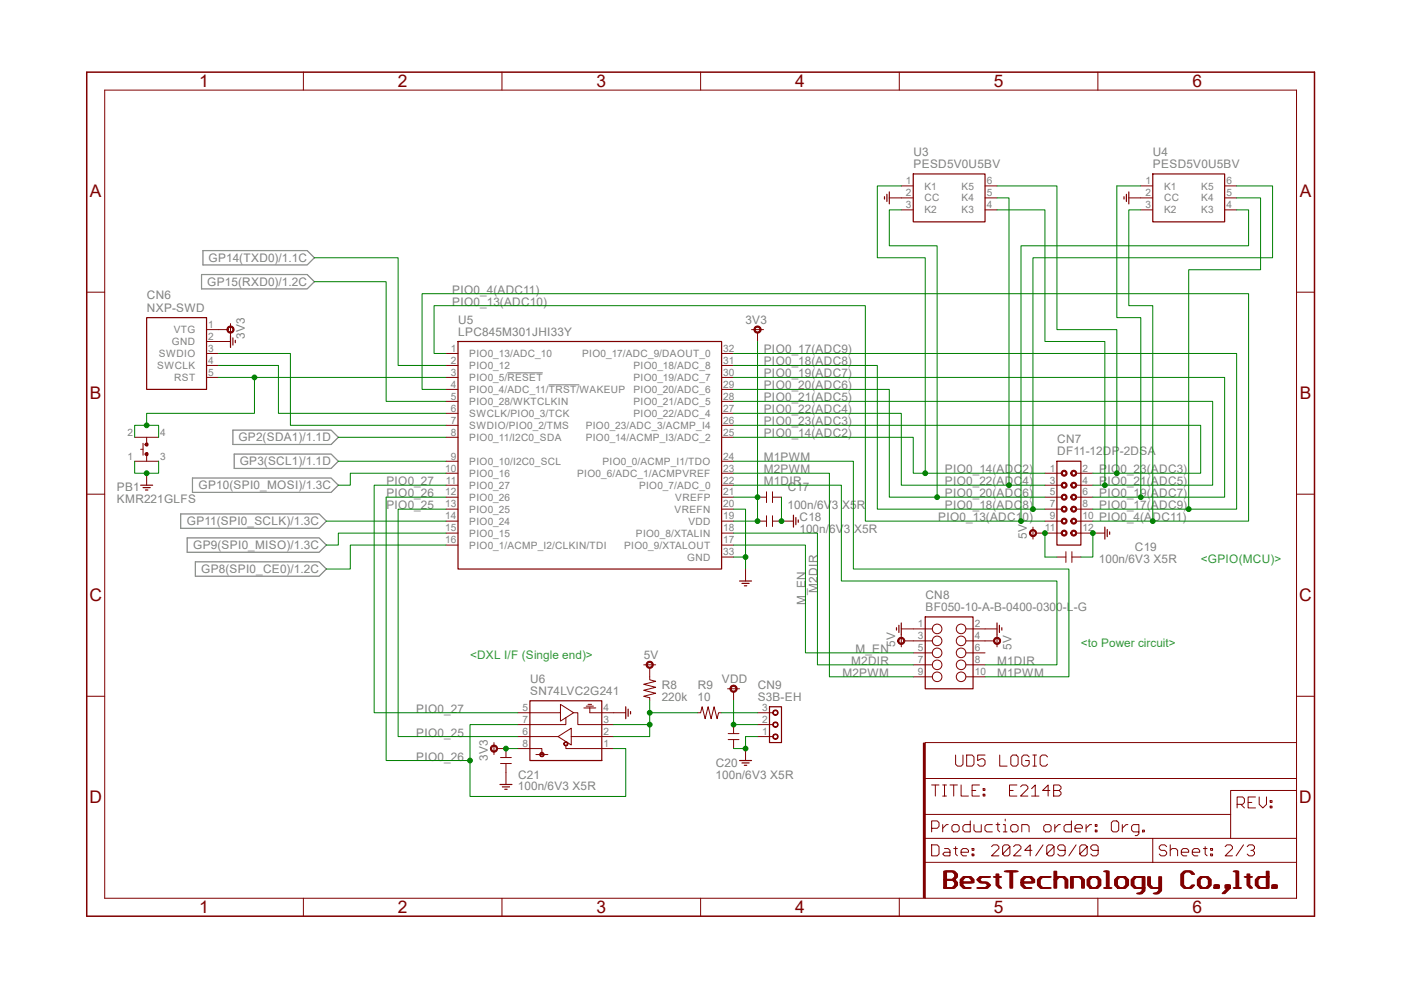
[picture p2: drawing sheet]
<svg xmlns="http://www.w3.org/2000/svg" width="297mm" height="210mm" viewBox="0 0 297 210" stroke-linecap="round" stroke-linejoin="round" font-family="sans-serif">
<path d="M107.5 79.1h7.6M116.3 81.6h6.5" fill="none" stroke="#808080" stroke-width=".21"/>
<path d="M42.7 58.2h22.4l1.6 1.6-1.6 1.5h-22.4zM43 53.1h22.1l1.6 1.6-1.6 1.5h-22.1zM49.4 91.2h20.8l1.5 1.6-1.5 1.5h-20.8zM49.7 96.3h20.5l1.5 1.5-1.5 1.6h-20.5zM38.3 109h29.4l1.5 1.5-1.5 1.6h-29.4zM39.7 114.1h28l1.5 1.5-1.5 1.5h-28zM40.8 101.4h29.4l1.5 1.5-1.5 1.5h-29.4zM41.4 119.2h26.3l1.5 1.5-1.5 1.5h-26.3z" fill="none" stroke="#808080" stroke-width=".25"/>
<path d="M31.1 67.4h12.7v15.2h-12.7zM97.1 72.4h55.9v48.3h-55.9zM156.8 123.2h2.5M157.3 123.7h1.5M157.8 124.2h.5" fill="none" stroke="#800000" stroke-width=".25"/>
<g fill="none" stroke="#800000" stroke-width=".21">
<path d="M43.8 75h2.5M43.8 77.5h2.5M43.8 72.4h2.5M43.8 69.9h2.5M94.6 75h2.5M94.6 77.5h2.5M153 77.5h2.5M153 75h2.5M159.3 69.9h2.6M160.6 70.7v1.7M43.8 80.1h2.5M94.6 90.2h2.5"/>
<path d="M94.6 87.7h2.5M94.6 85.1h2.5M94.6 92.8h2.5M94.6 82.6h2.5M94.6 80.1h2.5M94.6 97.8h2.5M153 87.7h2.5M153 85.1h2.5M153 92.8h2.5M153 82.6h2.5M153 80.1h2.5M153 97.8h2.5"/>
<path d="M153 90.2h2.5M94.6 115.6h2.5M94.6 113.1h2.5M94.6 100.4h2.5M94.6 105.5h2.5M94.6 102.9h2.5M94.6 108h2.5M94.6 110.5h2.5M153 115.6h2.5M153 113.1h2.5M153 100.4h2.5M153 105.5h2.5"/>
<path d="M153 102.9h2.5M153 108h2.5M153 110.5h2.5M153 118.2h2.5M158.1 120.7v2.5"/>
</g>
<path d="M160 69.4a.77 .77 0 0 1 1.2 0 .77 .77 0 0 1-.3 1.2 .77 .77 0 0 1-1.1-.7h.3a.51 .51 0 0 1 .7-.4 .51 .51 0 0 1 .1 .8 .51 .51 0 0 1-.8-.2v-.2h-.3z" fill-rule="evenodd" fill="#800000"/>
<path d="M46.3 69.9h1.8M48.9 68.6v2.6M160 69.4a.77 .77 0 0 1 1.2 0 .77 .77 0 0 1-.3 1.2 .77 .77 0 0 1-1.1-.7h.3a.51 .51 0 0 1 .7-.4 .51 .51 0 0 1 .1 .8 .51 .51 0 0 1-.8-.2v-.2h-.3z" fill="none" stroke="#800000" stroke-width=".21"/>
<path d="M48.3 69.4a.77 .77 0 0 1 1.2 0 .77 .77 0 0 1-.4 1.2 .77 .77 0 0 1-1-.7h.3a.51 .51 0 0 1 .7-.4 .51 .51 0 0 1 .1 .8 .51 .51 0 0 1-.8-.2v-.2h-.3z" fill-rule="evenodd" fill="#800000"/>
<path d="M46.3 72.4h2.6M48.3 69.4a.77 .77 0 0 1 1.2 0 .77 .77 0 0 1-.4 1.2 .77 .77 0 0 1-1-.7h.3a.51 .51 0 0 1 .7-.4 .51 .51 0 0 1 .1 .8 .51 .51 0 0 1-.8-.2v-.2h-.3zM219 111.8v2.5M219.8 113.1h1.7" fill="none" stroke="#800000" stroke-width=".21"/>
<path d="M48.9 71.2v2.5M49.4 71.7v1.5M49.9 72.2v.5" fill="none" stroke="#800000" stroke-width=".25"/>
<path d="M218.4 112.6a.76 .76 0 0 1 1.3 .1 .76 .76 0 0 1-.5 1.1 .76 .76 0 0 1-1-.7h.3a.51 .51 0 0 1 .7-.5 .51 .51 0 0 1 .2 .8 .51 .51 0 0 1-.9-.2v-.1h-.3z" fill-rule="evenodd" fill="#800000"/>
<g fill="none" stroke="#800000" stroke-width=".21">
<path d="M218.4 112.6a.76 .76 0 0 1 1.3 .1 .76 .76 0 0 1-.5 1.1 .76 .76 0 0 1-1-.7h.3a.51 .51 0 0 1 .7-.5 .51 .51 0 0 1 .2 .8 .51 .51 0 0 1-.9-.2v-.1h-.3zM231.7 113.1h2.5M191.1 134.7v2.5M191.1 133.4h6.6M191.9 135.9h5.8M193.6 138.5h4.1M208.8 135.9h-4M208.8 138.5h-4M211.4 133.4h-6.6M193.6 141h4.1M193.6 143.6h4.1M208.8 141h-4"/>
<path d="M208.8 143.6h-4"/>
<circle cx="198.7" cy="138.5" r="1.02"/>
<circle cx="198.7" cy="133.4" r="1.02"/>
<circle cx="198.7" cy="135.9" r="1.02"/>
<circle cx="203.8" cy="138.5" r="1.02"/>
<circle cx="203.8" cy="133.4" r="1.02"/>
<circle cx="203.8" cy="135.9" r="1.02"/>
<circle cx="198.7" cy="143.6" r="1.02"/>
<circle cx="198.7" cy="141" r="1.02"/>
<circle cx="203.8" cy="141" r="1.02"/>
<circle cx="203.8" cy="143.6" r="1.02"/>
</g>
<path d="M234.2 111.8v2.5M234.8 112.3v1.5M235.3 112.8v.5M190.1 133.1v.5M190.6 132.6v1.6M191.1 132.1v2.6M196.2 130.9h10.1v15.2h-10.1zM211.4 132.1v2.6M211.9 132.6v1.6M212.4 133.1v.5" fill="none" stroke="#800000" stroke-width=".25"/>
<path d="M190.5 135.4a.75 .75 0 0 1 1.2 .1 .75 .75 0 0 1-.4 1.1 .75 .75 0 0 1-1-.7h.3a.51 .51 0 0 1 .7-.4 .51 .51 0 0 1 .1 .8 .51 .51 0 0 1-.8-.2v-.2h-.3z" fill-rule="evenodd" fill="#800000"/>
<path d="M190.5 135.4a.75 .75 0 0 1 1.2 .1 .75 .75 0 0 1-.4 1.1 .75 .75 0 0 1-1-.7h.3a.51 .51 0 0 1 .7-.4 .51 .51 0 0 1 .1 .8 .51 .51 0 0 1-.8-.2v-.2h-.3zM208.8 135.9h1.8M211.4 134.7v2.5" fill="none" stroke="#800000" stroke-width=".21"/>
<path d="M210.8 135.4a.76 .76 0 0 1 1.2 .1 .76 .76 0 0 1-.4 1.2 .76 .76 0 0 1-1-.8h.3a.51 .51 0 0 1 .7-.5 .51 .51 0 0 1 .2 .8 .51 .51 0 0 1-.9-.1v-.2h-.3z" fill-rule="evenodd" fill="#800000"/>
<g fill="none" stroke="#800000" stroke-width=".21">
<path d="M160.6 110.5h1.9M160.6 105.5h1.9M162.5 109.4v2.3M162.5 104.3v2.3M163.8 110.5h4.4M163.8 105.5h1.9M163.8 109.4v2.3M163.8 104.3v2.3M224.1 118.2h1.9M226 117v2.3M227.3 117v2.3M227.3 118.2h1.9"/>
<path d="M210.8 135.4a.76 .76 0 0 1 1.2 .1 .76 .76 0 0 1-.4 1.2 .76 .76 0 0 1-1-.8h.3a.51 .51 0 0 1 .7-.5 .51 .51 0 0 1 .2 .8 .51 .51 0 0 1-.9-.1v-.2h-.3zM112.3 151.2h6.5v-1.8l2.8 1.8-2.8 1.8v-1.8M112.3 158.8h2.6v1.2h-1.3M112.3 156.2h6M120 152.2v1.5h-7.7M120 158.1v.7h7.6M121.1 156.2v1.8l-2.8-1.8 2.8-1.7v1.7h6.5M121.6 151.2h.9v2.5h5.1M123.8 150.2h2.5M124.3 149.8h1.5M124.7 149.4h.7M125 150.2v1h2.6"/>
<path d="M154.4 156.9h2.3M154.4 155.6h2.3M155.5 153.7v1.9M155.5 156.9v1.9M114.9 160h1.3"/>
</g>
<path d="M168.2 109.3v2.5M168.7 109.8v1.5M169.2 110.3v.5M112.3 148.6h15.3v12.7h-15.3z" fill="none" stroke="#800000" stroke-width=".25"/>
<path d="M114.6 159.7a.48 .48 0 0 1 .7 .1 .48 .48 0 0 1-.3 .7 .48 .48 0 0 1-.6-.5h.2a.33 .33 0 0 1 .4-.2 .33 .33 0 0 1 .1 .5 .33 .33 0 0 1-.5-.1l-.2-.2z" fill-rule="evenodd" fill="#800000"/>
<path d="M114.6 159.7a.48 .48 0 0 1 .7 .1 .48 .48 0 0 1-.3 .7 .48 .48 0 0 1-.6-.5h.2a.33 .33 0 0 1 .4-.2 .33 .33 0 0 1 .1 .5 .33 .33 0 0 1-.5-.1l-.2-.2z" fill="none" stroke="#800000" stroke-width=".21"/>
<path d="M119.7 157.4a.46 .46 0 0 1 .7 .2 .46 .46 0 0 1-.3 .6 .46 .46 0 0 1-.6-.4h.2a.31 .31 0 0 1 .4-.3 .31 .31 0 0 1 .1 .5 .31 .31 0 0 1-.5-.1l-.2-.1z" fill-rule="evenodd" fill="#800000"/>
<path d="M104.7 157.5v2.5M105.5 158.8h1.8M109.8 158.8h2.5M109.8 156.2h2.5M109.8 153.7h2.5M109.8 151.2h2.5M119.7 157.4a.46 .46 0 0 1 .7 .2 .46 .46 0 0 1-.3 .6 .46 .46 0 0 1-.6-.4h.2a.31 .31 0 0 1 .4-.3 .31 .31 0 0 1 .1 .5 .31 .31 0 0 1-.5-.1l-.2-.1zM127.6 158.8h2.5M127.6 156.2h2.5M127.6 153.7h2.5M127.6 151.2h5.1" fill="none" stroke="#800000" stroke-width=".21"/>
<path d="M132.7 149.9v2.5M133.2 150.4v1.5M133.7 150.9v.5" fill="none" stroke="#800000" stroke-width=".25"/>
<path d="M104.2 158.3a.76 .76 0 0 1 1.2 .1 .76 .76 0 0 1-.5 1.1 .76 .76 0 0 1-.9-.7h.2a.51 .51 0 0 1 .7-.5 .51 .51 0 0 1 .2 .8 .51 .51 0 0 1-.8-.1l-.1-.2h-.2z" fill-rule="evenodd" fill="#800000"/>
<path d="M104.2 158.3a.76 .76 0 0 1 1.2 .1 .76 .76 0 0 1-.5 1.1 .76 .76 0 0 1-.9-.7h.2a.51 .51 0 0 1 .7-.5 .51 .51 0 0 1 .2 .8 .51 .51 0 0 1-.8-.1l-.1-.2h-.2zM107.3 158.8v1.9M147.9 151.2h.6l.4-1.3 .6 2.5 .6-2.5 .7 2.5 .6-2.5 .6 2.5 .4-1.2h.6M154.3 146.1h2.5M155.5 146.9v1.7M158.1 158.8v2.5M106.1 161.9h2.3M106.1 160.7h2.3M107.3 161.9v4.5" fill="none" stroke="#800000" stroke-width=".21"/>
<path d="M106 166.4h2.5M106.5 166.9h1.5M107 167.4h.5M156.8 161.3h2.5M157.3 161.8h1.5M157.8 162.3h.5" fill="none" stroke="#800000" stroke-width=".25"/>
<path d="M154.9 145.6a.77 .77 0 0 1 1.3 0 .77 .77 0 0 1-.4 1.2 .77 .77 0 0 1-1-.7h.2a.51 .51 0 0 1 .8-.4 .51 .51 0 0 1 .1 .8 .51 .51 0 0 1-.9-.2v-.2h-.2z" fill-rule="evenodd" fill="#800000"/>
<path d="M136.5 141h2.5M137.7 141.8v2.4l1.3 .3-2.5 .6 2.5 .7-2.5 .6 2.5 .6-2.5 .7 1.2 .3v.6M154.9 145.6a.77 .77 0 0 1 1.3 0 .77 .77 0 0 1-.4 1.2 .77 .77 0 0 1-1-.7h.2a.51 .51 0 0 1 .8-.4 .51 .51 0 0 1 .1 .8 .51 .51 0 0 1-.9-.2v-.2h-.2z" fill="none" stroke="#800000" stroke-width=".21"/>
<path d="M137.2 140.5a.76 .76 0 0 1 1.2 .1 .76 .76 0 0 1-.4 1.1 .76 .76 0 0 1-1-.7h.2a.52 .52 0 0 1 .8-.4 .52 .52 0 0 1 .1 .8 .52 .52 0 0 1-.8-.2l-.1-.2h-.2z" fill-rule="evenodd" fill="#800000"/>
<g fill="none" stroke="#800000" stroke-width=".21">
<path d="M22.2 19.1h252.7v171.4h-252.7zM64.3 15.3v3.8M106.4 15.3v3.8M148.5 15.3v3.8M190.7 15.3v3.8M232.8 15.3v3.8M18.4 62h3.8M274.9 62h3.8M28.6 97.8h5M28.6 92.8h5M29.8 95.3h.5M30.3 94v2.6"/>
<path d="M31.1 92.8v1.1M31.1 96.6v1.2M18.4 104.8h3.8M274.9 104.8h3.8M18.4 147.7h3.8M137.2 140.5a.76 .76 0 0 1 1.2 .1 .76 .76 0 0 1-.4 1.1 .76 .76 0 0 1-1-.7h.2a.52 .52 0 0 1 .8-.4 .52 .52 0 0 1 .1 .8 .52 .52 0 0 1-.8-.2l-.1-.2h-.2zM274.9 147.7h3.8M274.9 157.5h-78.7v20.3M196.2 172.7h64.7M196.2 165.1h78.7M197.5 175.7h1.2l.4-.4v-.8l-.4-.4h-1.2v2.3M197.5 166.5h1.6"/>
<path d="M197.5 179.2h1.2l.4 .4v1.5l-.4 .4h-1.2zM198.3 166.5v2.3M199.9 174.9v1.5M199.9 166.5h.8M199.9 168.8h.8M200.3 166.5v2.3M200.3 180h.7l.4 .4v1.1h-1.1l-.4-.4 .4-.3h1.1M201 174.9h-.3l-.8 .8M201.4 166.5h1.6M202.2 174.9h.8l.4 .4v.8l-.4 .3h-.8l-.4-.3v-.8zM202.2 166.5v2.3M202.2 180h.8"/>
<path d="M202.6 179.6v1.5l.4 .4M202.6 160.1v2l.4 .4h.8l.4-.4v-2M203.8 166.5v2.3h1.5M205 160.1h1.1l.4 .4v1.6l-.4 .4h-1.1zM205.7 174.1v2.3h-1.1l-.5-.3v-.8l.5-.4h1.1M206.1 167.7h.8M206.1 180h.4v.4h-.4zM206.5 174.9v1.2l.4 .3h1.1v-1.5M207.7 166.5h-1.6v2.3h1.6M208.4 167.3h.4v.4h-.4zM208.4 168.4h.4v.4h-.4zM208.8 160.1h-1.5v1.2l.8-.4h.3l.4 .4v.8l-.4 .4h-.7l-.4-.4"/>
<path d="M210.2 179.6l.4-.4h.8l.4 .4v.4l-1.6 1.5h1.6M210.4 174.9h-1.2l-.4 .4v.8l.4 .3h1.2M211.2 174.9h.8M211.6 174.5v1.6l.4 .3M212 160.1v2.4h1.5M212.7 174.9h.4v1.5M212.7 176.4h.8M213.1 173.7v.4M214 167.7h.8M214.1 179.6l-1.5 1.5 .4 .4h.7l.4-.4v-1.5l-.4-.4h-.7l-.4 .4v1.5M214.7 174.9h.8l.4 .4v.8l-.4 .3h-.8l-.4-.3v-.8zM214.7 160.1h.8l.4 .4v1.6l-.4 .4h-.8l-.4-.4v-1.6z"/>
<path d="M214.9 179.6l.4-.4h.8l.4 .4v.4l-1.6 1.5h1.6M215.6 166.5h-1.6v2.3h1.6M216.4 166.9l.4-.4h.7l.4 .4v.4l-1.5 1.5h1.5M216.6 176.4v-1.5h1.2l.4 .4v1.1M218.2 160.5l-.4-.4h-.8l-.4 .4v1.6l.4 .4h.8l.4-.4v-.8h-.8M218.7 167.3l.8-.8v2.3M218.7 168.8h1.6M219 162.5h.7M219 160.1h.7M219.4 160.1v2.4M221.1 179.2l-1.5 2.3M221.3 175.3l.4-.4h.8l.4 .4v.8l-.4 .3h-.8l-.4-.3z"/>
<path d="M222.1 160.5l-.4-.4h-.8l-.4 .4v1.6l.4 .4h.8l.4-.4M222.6 167.7h-1.5l1.1-1.2v2.3M223.4 166.5h1.2l.4 .4v.4l-.4 .4 .4 .4v.3l-.4 .4h-1.2zM223.4 167.7h1.2M223.5 179.6l-1.6 1.5 .4 .4h.8l.4-.4v-1.5l-.4-.4h-.8l-.4 .4v1.5M223.6 174.9v1.5M224.8 174.9h-.4l-.8 .8M227.2 174.1v2.3h-1.2l-.4-.3v-.8l.4-.4h1.2M227.9 175.7h1.6v-.4l-.4-.4h-.8l-.4 .4v.8l.4 .3h.8M228.2 179.2l-1.6 2.3M230.3 174.9v1.5M230.5 179.6l-1.6 1.5 .4 .4h.8l.4-.4v-1.5l-.4-.4h-.8l-.4 .4v1.5"/>
<path d="M231.4 174.9h-.3l-.8 .8M232.2 174.9h.4v.4h-.4zM232.2 176.1h.4v.3h-.4zM236 174.1h.8l.4 .4v1.6l-.4 .3h-.8l-.4-.3v-1.6zM238 174.9v1.5M239.1 174.9h-.4l-.7 .8M241.5 176.4h-1.2l-.4-.3v-.8l.4-.4h1.2v1.9l-.4 .4h-.4M242.2 176.1h.4v.3h-.4zM244.4 177.8h30.5M247.4 179.6l-.5-.4h-.7l-.4 .4v.4l.4 .4h.7l.5 .4v.3l-.5 .4h-.7l-.4-.4M248.1 179.2v2.3M255.1 180h.8"/>
<path d="M255.5 179.6v1.5l.4 .4M256.7 180h.4v.4h-.4zM259.8 179.6l.3-.4h.8l.4 .4v.4l-1.5 1.5h1.5M260.9 172.7v5.1M262.3 170.6h1.2l.3-.4v-.8l-.3-.4h-1.2v2.4M263.1 170.6l.7 .8M263.6 179.2l-1.5 2.3M264.4 179.6l.4-.4h.8l.4 .4v.4l-.4 .4h-.4M264.6 170.2h.8M266.2 169h-1.6v2.4h1.6M267 169v1.6l.8 .8 .7-.8v-1.6M269.3 169.8h.4v.4h-.4z"/>
<path d="M269.3 171h.4v.4h-.4zM274.9 167.7h-14v5M64.3 190.5v3.8M106.4 190.5v3.8M148.5 190.5v3.8M190.7 190.5v3.8M196.2 182.9v-5.1h48.2v5.1M196.2 182.9h78.7M196.2 182.9v7.6M203.8 180.8h1.5v-.4l-.4-.4h-.8l-.3 .4v.7l.3 .4h.8M206.1 181.1h.4v.4h-.4zM218.8 180.4h-1.5l1.1-1.2v2.3"/>
<path d="M225.8 180.4h-1.2l-.3-.4v-.4l.3-.4h.8l.4 .4v1.5l-.4 .4h-.8l-.3-.4M232.8 190.5v3.8M232.8 180.4h-1.1l-.4-.4v-.4l.4-.4h.7l.4 .4v1.5l-.4 .4h-.7l-.4-.4M248.1 180.4l.4-.4h.8l.4 .4v1.1M250.5 180.8h1.5v-.4l-.4-.4h-.8l-.3 .4v.7l.3 .4h.8M252.8 180.8h1.6v-.4l-.4-.4h-.8l-.4 .4v.7l.4 .4h.8M256.7 181.1h.4v.4h-.4zM265.6 180.4l.4 .4v.3l-.4 .4h-.8l-.4-.4"/>
</g>
<g fill="none" stroke="#800000" stroke-width=".32">
<path d="M18.4 15.3h260.3v179h-260.3zM200.1 184.8h1.8l.6 .6v.6l-.6 .6 .6 .6v.5l-.6 .6h-1.8zM200.3 184.8h1.7l.6 .6v.6l-.6 .6 .6 .6v.5l-.6 .6h-1.7zM200.4 184.8h1.7l.6 .6v.6l-.6 .6 .6 .6v.5l-.6 .6h-1.7zM200.5 184.8h1.8l.5 .6v.6l-.5 .6 .5 .6v.5l-.5 .6h-1.8zM200.6 184.8h1.8l.6 .6v.6l-.6 .6 .6 .6v.5l-.6 .6h-1.8zM202.4 186.6h-2.3M203.6 187.2h2.4v-.6l-.6-.6h-1.2l-.6 .6v1.1l.6 .6h1.2M203.7 187.2h2.4v-.6l-.6-.6h-1.2l-.6 .6v1.1l.6 .6h1.2M203.9 187.2h2.3v-.6l-.6-.6h-1.1l-.6 .6v1.1l.6 .6h1.1M204 187.2h2.4v-.6l-.6-.6h-1.2l-.6 .6v1.1l.6 .6h1.2M204.1 187.2h2.4v-.6l-.6-.6h-1.2l-.6 .6v1.1l.6 .6h1.2"/>
<path d="M209.5 186h-1.8l-.6 .6 .6 .6h1.2l.6 .5-.6 .6h-1.8M209.6 186h-1.7l-.6 .6 .6 .6h1.1l.6 .5-.6 .6h-1.7M209.7 186h-1.7l-.6 .6 .6 .6h1.1l.6 .5-.6 .6h-1.7M209.9 186h-1.8l-.6 .6 .6 .6h1.2l.6 .5-.6 .6h-1.8M210 186h-1.8l-.6 .6 .6 .6h1.2l.6 .5-.6 .6h-1.8M211.2 185.4v2.3l.6 .6M211.3 185.4v2.3l.6 .6M211.5 185.4v2.3l.6 .6M211.6 185.4v2.3l.6 .6M211.7 185.4v2.3l.6 .6M212.3 186h-1.7M214.2 184.8v3.5"/>
<path d="M214.3 184.8v3.5M214.4 184.8v3.5M214.5 184.8v3.5M214.7 184.8v3.5M215.8 184.8h-2.8M216.5 187.2h2.3v-.6l-.6-.6h-1.1l-.6 .6v1.1l.6 .6h1.1M216.6 187.2h2.3v-.6l-.5-.6h-1.2l-.6 .6v1.1l.6 .6h1.2M216.7 187.2h2.4v-.6l-.6-.6h-1.2l-.6 .6v1.1l.6 .6h1.2M216.9 187.2h2.3v-.6l-.6-.6h-1.1l-.6 .6v1.1l.6 .6h1.1M217 187.2h2.3v-.6l-.5-.6h-1.2l-.6 .6v1.1l.6 .6h1.2M222.3 186h-1.7l-.6 .6v1.1l.6 .6h1.7M222.5 186h-1.8l-.6 .6v1.1l.6 .6h1.8"/>
<path d="M222.6 186h-1.8l-.5 .6v1.1l.5 .6h1.8M222.7 186h-1.7l-.6 .6v1.1l.6 .6h1.7M222.8 186h-1.7l-.6 .6v1.1l.6 .6h1.7M223.5 186.6l.6-.6h1.2l.5 .6v1.7M223.5 184.8v3.5M223.6 186.6l.6-.6h1.2l.6 .6v1.7M223.6 184.8v3.5M223.7 186.6l.6-.6h1.2l.6 .6v1.7M223.7 184.8v3.5M223.9 186.6l.6-.6h1.1l.6 .6v1.7M223.9 184.8v3.5M224 186.6l.6-.6h1.2l.6 .6v1.7"/>
<path d="M224 184.8v3.5M227 188.3v-2.3h1.8l.6 .6v1.7M227.1 188.3v-2.3h1.8l.6 .6v1.7M227.3 188.3v-2.3h1.7l.6 .6v1.7M227.4 188.3v-2.3h1.7l.6 .6v1.7M227.5 188.3v-2.3h1.8l.6 .6v1.7M231.1 186h1.2l.6 .6v1.1l-.6 .6h-1.2l-.6-.6v-1.1zM231.2 186h1.2l.6 .6v1.1l-.6 .6h-1.2l-.5-.6v-1.1zM231.3 186h1.2l.6 .6v1.1l-.6 .6h-1.2l-.5-.6v-1.1zM231.5 186h1.2l.5 .6v1.1l-.5 .6h-1.2l-.6-.6v-1.1zM231.6 186h1.2l.6 .6v1.1l-.6 .6h-1.2l-.6-.6v-1.1zM234 184.8h.6v3.5"/>
<path d="M234.2 184.8h.5v3.5M234.3 184.8h.6v3.5M234.4 184.8h.6v3.5M234.5 184.8h.6v3.5M235.7 188.3h-1.7M236.4 186.6l.6-.6h1.1l.6 .6v1.1l-.6 .6h-1.1l-.6-.6zM236.5 186.6l.6-.6h1.1l.6 .6v1.1l-.6 .6h-1.1l-.6-.6zM236.6 186.6l.6-.6h1.2l.6 .6v1.1l-.6 .6h-1.2l-.6-.6zM236.7 186.6l.6-.6h1.2l.6 .6v1.1l-.6 .6h-1.2l-.6-.6zM236.9 186.6l.6-.6h1.1l.6 .6v1.1l-.6 .6h-1.1l-.6-.6zM242.2 188.3h-1.7l-.6-.6v-1.1l.6-.6h1.7v2.9l-.6 .6h-.6M242.3 188.3h-1.7l-.6-.6v-1.1l.6-.6h1.7v2.9l-.5 .6h-.6"/>
<path d="M242.5 188.3h-1.8l-.6-.6v-1.1l.6-.6h1.8v2.9l-.6 .6h-.6M242.6 188.3h-1.8l-.5-.6v-1.1l.5-.6h1.8v2.9l-.6 .6h-.6M242.7 188.3h-1.7l-.6-.6v-1.1l.6-.6h1.7v2.9l-.6 .6h-.5M243.4 186v1.7l.6 .6h1.7M243.5 186v1.7l.6 .6h1.7M243.6 186v1.7l.6 .6h1.8M243.8 186v1.7l.5 .6h1.8M243.9 186v1.7l.6 .6h1.7M245.7 186v2.9l-.6 .6h-.5M245.8 186v2.9l-.5 .6h-.6M246 186v2.9l-.6 .6h-.6M246.1 186v2.9l-.6 .6h-.6"/>
<path d="M246.2 186v2.9l-.6 .6h-.5M252.7 185.4l-.5-.6h-1.2l-.6 .6v2.3l.6 .6h1.2l.5-.6M252.9 185.4l-.6-.6h-1.2l-.6 .6v2.3l.6 .6h1.2l.6-.6M253 185.4l-.6-.6h-1.2l-.5 .6v2.3l.5 .6h1.2l.6-.6M253.1 185.4l-.6-.6h-1.1l-.6 .6v2.3l.6 .6h1.1l.6-.6M253.2 185.4l-.5-.6h-1.2l-.6 .6v2.3l.6 .6h1.2l.5-.6M254.5 186h1.1l.6 .6v1.1l-.6 .6h-1.1l-.6-.6v-1.1zM254.6 186h1.2l.6 .6v1.1l-.6 .6h-1.2l-.6-.6v-1.1zM254.7 186h1.2l.6 .6v1.1l-.6 .6h-1.2l-.5-.6v-1.1zM254.9 186h1.1l.6 .6v1.1l-.6 .6h-1.1l-.6-.6v-1.1zM255 186h1.2l.5 .6v1.1l-.5 .6h-1.2l-.6-.6v-1.1zM257.4 187.7h.6v.6h-.6z"/>
<path d="M257.5 187.7h.6v.6h-.6zM257.7 187.7h.6v.6h-.6zM257.8 187.7h.6v.6h-.6zM257.9 187.7h.6v.6h-.6zM260.3 188.3h-.5v-.6h.5v.6l-1.1 1.2M260.5 188.3h-.6v-.6h.6v.6l-1.2 1.2M260.6 188.3h-.6v-.6h.6v.6l-1.2 1.2M260.7 188.3h-.6v-.6h.6v.6l-1.2 1.2M260.8 188.3h-.5v-.6h.5v.6l-1.1 1.2M261.5 184.8h.6v3.5M261.5 188.3h1.7M261.6 184.8h.6v3.5"/>
<path d="M261.8 184.8h.5v3.5M261.9 184.8h.6v3.5M262 184.8h.6v3.5M263.8 186h1.7M264.4 185.4v2.3l.6 .6M264.6 185.4v2.3l.5 .6M264.7 185.4v2.3l.6 .6M264.8 185.4v2.3l.6 .6M264.9 185.4v2.3l.6 .6M268.5 184.8v3.5h-1.7l-.6-.6v-1.1l.6-.6h1.7M268.6 184.8v3.5h-1.7l-.6-.6v-1.1l.6-.6h1.7M268.8 184.8v3.5h-1.8l-.6-.6v-1.1l.6-.6h1.8"/>
<path d="M268.9 184.8v3.5h-1.8l-.5-.6v-1.1l.5-.6h1.8M269 184.8v3.5h-1.7l-.6-.6v-1.1l.6-.6h1.7M269.7 187.7h.6v.6h-.6zM269.8 187.7h.6v.6h-.6zM269.9 187.7h.6v.6h-.6zM270.1 187.7h.6v.6h-.6zM270.2 187.7h.6v.6h-.6z"/>
</g>
<path d="M195.8 157.6v32.8M195.9 157.6v32.8M196 157.6v32.8" fill="none" stroke="#800000" stroke-width=".25"/>
<path d="M30.8 96.1l.3-.1 .3 .3-.3 .4-.3-.2v-.2h.1a.18 .18 0 0 1 .2-.2 .18 .18 0 0 1 .2 .2 .18 .18 0 0 1-.2 .2l-.3-.2z" fill-rule="evenodd" fill="#800000"/>
<path d="M30.8 96.1l.3-.1 .3 .3-.3 .4-.3-.2v-.2h.1a.18 .18 0 0 1 .2-.2 .18 .18 0 0 1 .2 .2 .18 .18 0 0 1-.2 .2l-.3-.2z" fill="none" stroke="#800000" stroke-width=".21"/>
<path d="M30.8 94.1l.3-.1 .3 .3-.3 .3-.3-.2v-.1h.1a.18 .18 0 0 1 .2-.2 .18 .18 0 0 1 .2 .2 .18 .18 0 0 1-.2 .2l-.3-.2z" fill-rule="evenodd" fill="#800000"/>
<path d="M30.8 94.1l.3-.1 .3 .3-.3 .3-.3-.2v-.1h.1a.18 .18 0 0 1 .2-.2 .18 .18 0 0 1 .2 .2 .18 .18 0 0 1-.2 .2l-.3-.2zM31.1 100.4v2.5M163.1 156.2h.8M163.1 153.7h.8M163.1 151.2h.8" fill="none" stroke="#800000" stroke-width=".21"/>
<path d="M29.8 102.9h2.6M30.3 103.4h1.6M30.8 103.9h.5M163.1 149.9h2.6v7.6h-2.6z" fill="none" stroke="#800000" stroke-width=".25"/>
<path d="M164 155.8a.58 .58 0 0 1 .9 .1 .58 .58 0 0 1-.3 .9 .58 .58 0 0 1-.8-.6l.6-.4 .2 .1 .2 .3a.48 .48 0 0 1-.6 .4 .48 .48 0 0 1-.2-.8z" fill-rule="evenodd" fill="#800000"/>
<path d="M164 155.8a.58 .58 0 0 1 .9 .1 .58 .58 0 0 1-.3 .9 .58 .58 0 0 1-.8-.6l.6-.4 .2 .1 .2 .3a.48 .48 0 0 1-.6 .4 .48 .48 0 0 1-.2-.8z" fill="none" stroke="#800000" stroke-width=".21"/>
<path d="M164 153.3a.58 .58 0 0 1 .9 .1 .58 .58 0 0 1-.3 .9 .58 .58 0 0 1-.8-.6l.6-.4h.2l.2 .4a.48 .48 0 0 1-.6 .3 .48 .48 0 0 1-.2-.7z" fill-rule="evenodd" fill="#800000"/>
<path d="M164 153.3a.58 .58 0 0 1 .9 .1 .58 .58 0 0 1-.3 .9 .58 .58 0 0 1-.8-.6l.6-.4h.2l.2 .4a.48 .48 0 0 1-.6 .3 .48 .48 0 0 1-.2-.7z" fill="none" stroke="#800000" stroke-width=".21"/>
<path d="M164 150.7a.58 .58 0 0 1 .9 .2 .58 .58 0 0 1-.3 .8 .58 .58 0 0 1-.8-.5l.6-.5 .2 .1 .2 .4a.49 .49 0 0 1-.6 .3 .49 .49 0 0 1-.2-.8z" fill-rule="evenodd" fill="#800000"/>
<g fill="none" stroke="#800000" stroke-width=".21">
<path d="M191.1 39.4h2.5M208.8 39.4h2.6M241.9 39.4h2.5M259.6 39.4h2.6M188.5 42h5.1M191.1 44.5h2.5M208.8 44.5h2.6M208.8 42h2.6M239.3 42h5.1M241.9 44.5h2.5M259.6 44.5h2.6M259.6 42h2.6"/>
<path d="M221.5 100.4h2.6M221.5 102.9h2.6M221.5 105.5h2.6M221.5 108h2.6M221.5 110.5h2.6M221.5 113.1h2.6M229.2 100.4h2.5M229.2 102.9h2.5M229.2 105.5h2.5M229.2 108h2.5M229.2 110.5h2.5M229.2 113.1h2.5"/>
<path d="M160.6 156.2h2.5M160.6 153.7h2.5M160.6 151.2h2.5M164 150.7a.58 .58 0 0 1 .9 .2 .58 .58 0 0 1-.3 .8 .58 .58 0 0 1-.8-.5l.6-.5 .2 .1 .2 .4a.49 .49 0 0 1-.6 .3 .49 .49 0 0 1-.2-.8z"/>
</g>
<path d="M193.6 36.9h15.2v10.2h-15.2zM244.4 36.9h15.2v10.2h-15.2zM187.5 41.7v.5M188 41.2v1.5M188.5 40.7v2.5M238.3 41.7v.5M238.8 41.2v1.5M239.3 40.7v2.5M224.1 97.8h5.1v17.8h-5.1z" fill="none" stroke="#800000" stroke-width=".25"/>
<path d="M225.2 99.9a.64 .64 0 0 1 1 .2 .64 .64 0 0 1-.4 .9 .64 .64 0 0 1-.8-.6h.2a.38 .38 0 0 1 .5-.4 .38 .38 0 0 1 .2 .6 .38 .38 0 0 1-.6-.1l-.1-.1h-.2z" fill-rule="evenodd" fill="#800000"/>
<path d="M225.2 99.9a.64 .64 0 0 1 1 .2 .64 .64 0 0 1-.4 .9 .64 .64 0 0 1-.8-.6h.2a.38 .38 0 0 1 .5-.4 .38 .38 0 0 1 .2 .6 .38 .38 0 0 1-.6-.1l-.1-.1h-.2zM224.1 100.4h1" fill="none" stroke="#800000" stroke-width=".21"/>
<path d="M225.2 102.5a.64 .64 0 0 1 1 .1 .64 .64 0 0 1-.4 .9 .64 .64 0 0 1-.8-.6h.2a.38 .38 0 0 1 .5-.4 .38 .38 0 0 1 .2 .6 .38 .38 0 0 1-.6 0l-.1-.2h-.2z" fill-rule="evenodd" fill="#800000"/>
<path d="M224.1 102.9h1M225.2 102.5a.64 .64 0 0 1 1 .1 .64 .64 0 0 1-.4 .9 .64 .64 0 0 1-.8-.6h.2a.38 .38 0 0 1 .5-.4 .38 .38 0 0 1 .2 .6 .38 .38 0 0 1-.6 0l-.1-.2h-.2z" fill="none" stroke="#800000" stroke-width=".21"/>
<path d="M225.2 105a.64 .64 0 0 1 1 .1 .64 .64 0 0 1-.4 1 .64 .64 0 0 1-.8-.6h.2a.38 .38 0 0 1 .5-.4 .38 .38 0 0 1 .2 .6 .38 .38 0 0 1-.6-.1l-.1-.1h-.2z" fill-rule="evenodd" fill="#800000"/>
<path d="M224.1 105.5h1M225.2 105a.64 .64 0 0 1 1 .1 .64 .64 0 0 1-.4 1 .64 .64 0 0 1-.8-.6h.2a.38 .38 0 0 1 .5-.4 .38 .38 0 0 1 .2 .6 .38 .38 0 0 1-.6-.1l-.1-.1h-.2z" fill="none" stroke="#800000" stroke-width=".21"/>
<path d="M225.2 107.5a.64 .64 0 0 1 1 .2 .64 .64 0 0 1-.4 .9 .64 .64 0 0 1-.8-.6h.2a.38 .38 0 0 1 .5-.4 .38 .38 0 0 1 .2 .6 .38 .38 0 0 1-.6-.1l-.1-.1h-.2z" fill-rule="evenodd" fill="#800000"/>
<path d="M224.1 108h1M225.2 107.5a.64 .64 0 0 1 1 .2 .64 .64 0 0 1-.4 .9 .64 .64 0 0 1-.8-.6h.2a.38 .38 0 0 1 .5-.4 .38 .38 0 0 1 .2 .6 .38 .38 0 0 1-.6-.1l-.1-.1h-.2z" fill="none" stroke="#800000" stroke-width=".21"/>
<path d="M225.2 110.1a.63 .63 0 0 1 1 .1 .63 .63 0 0 1-.4 1 .63 .63 0 0 1-.8-.7h.2a.38 .38 0 0 1 .5-.4 .38 .38 0 0 1 .2 .6 .38 .38 0 0 1-.6 0l-.1-.2h-.2z" fill-rule="evenodd" fill="#800000"/>
<path d="M224.1 110.5h1M225.2 110.1a.63 .63 0 0 1 1 .1 .63 .63 0 0 1-.4 1 .63 .63 0 0 1-.8-.7h.2a.38 .38 0 0 1 .5-.4 .38 .38 0 0 1 .2 .6 .38 .38 0 0 1-.6 0l-.1-.2h-.2z" fill="none" stroke="#800000" stroke-width=".21"/>
<path d="M225.2 112.6a.63 .63 0 0 1 1 .2 .63 .63 0 0 1-.4 .9 .63 .63 0 0 1-.8-.6h.2a.38 .38 0 0 1 .5-.4 .38 .38 0 0 1 .2 .6 .38 .38 0 0 1-.6-.1l-.1-.1h-.2z" fill-rule="evenodd" fill="#800000"/>
<path d="M224.1 113.1h1M225.2 112.6a.63 .63 0 0 1 1 .2 .63 .63 0 0 1-.4 .9 .63 .63 0 0 1-.8-.6h.2a.38 .38 0 0 1 .5-.4 .38 .38 0 0 1 .2 .6 .38 .38 0 0 1-.6-.1l-.1-.1h-.2z" fill="none" stroke="#800000" stroke-width=".21"/>
<path d="M227.2 99.9a.64 .64 0 0 1 1 .2 .64 .64 0 0 1-.4 .9 .64 .64 0 0 1-.8-.6h.3a.38 .38 0 0 1 .5-.4 .38 .38 0 0 1 .1 .6 .38 .38 0 0 1-.6-.1v-.1h-.3z" fill-rule="evenodd" fill="#800000"/>
<path d="M227.2 99.9a.64 .64 0 0 1 1 .2 .64 .64 0 0 1-.4 .9 .64 .64 0 0 1-.8-.6h.3a.38 .38 0 0 1 .5-.4 .38 .38 0 0 1 .1 .6 .38 .38 0 0 1-.6-.1v-.1h-.3zM228.2 100.4h1" fill="none" stroke="#800000" stroke-width=".21"/>
<path d="M227.2 102.5a.64 .64 0 0 1 1 .1 .64 .64 0 0 1-.4 .9 .64 .64 0 0 1-.8-.6h.3a.38 .38 0 0 1 .5-.4 .38 .38 0 0 1 .1 .6 .38 .38 0 0 1-.6 0v-.2h-.3z" fill-rule="evenodd" fill="#800000"/>
<path d="M227.2 102.5a.64 .64 0 0 1 1 .1 .64 .64 0 0 1-.4 .9 .64 .64 0 0 1-.8-.6h.3a.38 .38 0 0 1 .5-.4 .38 .38 0 0 1 .1 .6 .38 .38 0 0 1-.6 0v-.2h-.3zM228.2 102.9h1" fill="none" stroke="#800000" stroke-width=".21"/>
<path d="M227.2 105a.64 .64 0 0 1 1 .1 .64 .64 0 0 1-.4 1 .64 .64 0 0 1-.8-.6h.3a.38 .38 0 0 1 .5-.4 .38 .38 0 0 1 .1 .6 .38 .38 0 0 1-.6-.1v-.1h-.3z" fill-rule="evenodd" fill="#800000"/>
<path d="M227.2 105a.64 .64 0 0 1 1 .1 .64 .64 0 0 1-.4 1 .64 .64 0 0 1-.8-.6h.3a.38 .38 0 0 1 .5-.4 .38 .38 0 0 1 .1 .6 .38 .38 0 0 1-.6-.1v-.1h-.3zM228.2 105.5h1" fill="none" stroke="#800000" stroke-width=".21"/>
<path d="M227.2 107.5a.64 .64 0 0 1 1 .2 .64 .64 0 0 1-.4 .9 .64 .64 0 0 1-.8-.6h.3a.38 .38 0 0 1 .5-.4 .38 .38 0 0 1 .1 .6 .38 .38 0 0 1-.6-.1v-.1h-.3z" fill-rule="evenodd" fill="#800000"/>
<path d="M227.2 107.5a.64 .64 0 0 1 1 .2 .64 .64 0 0 1-.4 .9 .64 .64 0 0 1-.8-.6h.3a.38 .38 0 0 1 .5-.4 .38 .38 0 0 1 .1 .6 .38 .38 0 0 1-.6-.1v-.1h-.3zM228.2 108h1" fill="none" stroke="#800000" stroke-width=".21"/>
<path d="M227.2 110.1a.63 .63 0 0 1 1 .1 .63 .63 0 0 1-.4 1 .63 .63 0 0 1-.8-.7h.3a.38 .38 0 0 1 .5-.4 .38 .38 0 0 1 .1 .6 .38 .38 0 0 1-.6 0v-.2h-.3z" fill-rule="evenodd" fill="#800000"/>
<path d="M227.2 110.1a.63 .63 0 0 1 1 .1 .63 .63 0 0 1-.4 1 .63 .63 0 0 1-.8-.7h.3a.38 .38 0 0 1 .5-.4 .38 .38 0 0 1 .1 .6 .38 .38 0 0 1-.6 0v-.2h-.3zM228.2 110.5h1" fill="none" stroke="#800000" stroke-width=".21"/>
<path d="M227.2 112.6a.63 .63 0 0 1 1 .2 .63 .63 0 0 1-.4 .9 .63 .63 0 0 1-.8-.6h.3a.38 .38 0 0 1 .5-.4 .38 .38 0 0 1 .1 .6 .38 .38 0 0 1-.6-.1v-.1h-.3z" fill-rule="evenodd" fill="#800000"/>
<path d="M227.2 112.6a.63 .63 0 0 1 1 .2 .63 .63 0 0 1-.4 .9 .63 .63 0 0 1-.8-.6h.3a.38 .38 0 0 1 .5-.4 .38 .38 0 0 1 .1 .6 .38 .38 0 0 1-.6-.1v-.1h-.3zM228.2 113.1h1" fill="none" stroke="#800000" stroke-width=".21"/>
<path d="M155.5 108h2.6v10.2M155.5 118.2h2.6v2.5" fill="none" stroke="#008000" stroke-width=".21"/>
<circle cx="158.1" cy="118.2" r=".51" fill="#008000"/>
<g fill="none" stroke="#008000" stroke-width=".21">
<path d="M231.7 113.1v5.1h-2.5"/>
<circle cx="158.1" cy="118.2" r=".51"/>
</g>
<circle cx="231.7" cy="113.1" r=".51" fill="#008000"/>
<g fill="none" stroke="#008000" stroke-width=".21">
<path d="M165.7 105.5v5"/>
<circle cx="231.7" cy="113.1" r=".51"/>
</g>
<circle cx="165.7" cy="110.5" r=".51" fill="#008000"/>
<g fill="none" stroke="#008000" stroke-width=".21">
<path d="M158.1 156.2v2.6h-2.6"/>
<circle cx="165.7" cy="110.5" r=".51"/>
</g>
<circle cx="158.1" cy="158.8" r=".51" fill="#008000"/>
<g fill="none" stroke="#008000" stroke-width=".21">
<path d="M28.6 97.8v2.6h5v-2.6M158.1 156.2h2.5"/>
<circle cx="158.1" cy="158.8" r=".51"/>
</g>
<circle cx="31.1" cy="100.4" r=".51" fill="#008000"/>
<g fill="none" stroke="#008000" stroke-width=".21">
<path d="M160.6 72.4v38.1h-5.1M155.5 105.5h5.1"/>
<circle cx="31.1" cy="100.4" r=".51"/>
</g>
<circle cx="160.6" cy="105.5" r=".51" fill="#008000"/>
<circle cx="160.6" cy="105.5" r=".51" fill="none" stroke="#008000" stroke-width=".21"/>
<circle cx="160.6" cy="110.5" r=".51" fill="#008000"/>
<g fill="none" stroke="#008000" stroke-width=".21">
<path d="M107.3 158.8h2.5"/>
<circle cx="160.6" cy="110.5" r=".51"/>
</g>
<circle cx="107.3" cy="158.8" r=".51" fill="#008000"/>
<g fill="none" stroke="#008000" stroke-width=".21">
<path d="M191.1 39.4h-5.1v15.3h10.2v45.7M71.7 97.8h22.9M71.7 92.8h22.9M155.5 92.8h38.1v7.6h27.9"/>
<circle cx="107.3" cy="158.8" r=".51"/>
</g>
<circle cx="196.2" cy="100.4" r=".51" fill="#008000"/>
<g fill="none" stroke="#008000" stroke-width=".21">
<path d="M211.4 39.4h12.7v30.5h12.7v30.5M155.5 90.2h99.1v10.2h-22.9"/>
<circle cx="196.2" cy="100.4" r=".51"/>
</g>
<circle cx="236.8" cy="100.4" r=".51" fill="#008000"/>
<g fill="none" stroke="#008000" stroke-width=".21">
<path d="M211.4 42h2.5v60.9M155.5 87.7h35.6v15.2h30.4"/>
<circle cx="236.8" cy="100.4" r=".51"/>
</g>
<circle cx="213.9" cy="102.9" r=".51" fill="#008000"/>
<g fill="none" stroke="#008000" stroke-width=".21">
<path d="M211.4 44.5h10.1v27.9h12.7v30.5M155.5 85.1h101.6v17.8h-25.4"/>
<circle cx="213.9" cy="102.9" r=".51"/>
</g>
<circle cx="234.2" cy="102.9" r=".51" fill="#008000"/>
<g fill="none" stroke="#008000" stroke-width=".21">
<path d="M191.1 44.5h-2.6v7.6h10.2v53.4M155.5 82.6h33v22.9h33"/>
<circle cx="234.2" cy="102.9" r=".51"/>
</g>
<circle cx="198.7" cy="105.5" r=".51" fill="#008000"/>
<g fill="none" stroke="#008000" stroke-width=".21">
<path d="M236.8 39.4v28h5.1v38.1M155.5 80.1h104.1v25.4h-27.9"/>
<circle cx="198.7" cy="105.5" r=".51"/>
</g>
<circle cx="241.9" cy="105.5" r=".51" fill="#008000"/>
<g fill="none" stroke="#008000" stroke-width=".21">
<path d="M236.8 39.4h5.1M262.2 39.4h7.6v15.3h-50.8v53.3M155.5 77.5h30.5v30.5h35.5"/>
<circle cx="241.9" cy="105.5" r=".51"/>
</g>
<circle cx="219" cy="108" r=".51" fill="#008000"/>
<g fill="none" stroke="#008000" stroke-width=".21">
<path d="M262.2 42h5.1v15.2h-15.3v50.8M155.5 75h106.7v33h-30.5"/>
<circle cx="219" cy="108" r=".51"/>
</g>
<circle cx="252" cy="108" r=".51" fill="#008000"/>
<g fill="none" stroke="#008000" stroke-width=".21">
<path d="M262.2 44.5h2.5v7.6h-48.2v58.4M94.6 75h-2.6v-10.2h91.5v45.7h38"/>
<circle cx="252" cy="108" r=".51"/>
</g>
<circle cx="216.5" cy="110.5" r=".51" fill="#008000"/>
<g fill="none" stroke="#008000" stroke-width=".21">
<path d="M46.3 80.1h48.3M54 80.1v7.6h-22.9v2.5"/>
<circle cx="216.5" cy="110.5" r=".51"/>
</g>
<circle cx="54" cy="80.1" r=".51" fill="#008000"/>
<g fill="none" stroke="#008000" stroke-width=".21">
<path d="M28.6 92.8v-2.6h2.5h2.5v2.6"/>
<circle cx="54" cy="80.1" r=".51"/>
</g>
<circle cx="31.1" cy="90.2" r=".51" fill="#008000"/>
<g fill="none" stroke="#008000" stroke-width=".21">
<path d="M66.7 54.7h17.7v22.8h10.2M66.7 59.8h15.2v25.3h12.7M46.3 77.5h12.7v10.2h35.6M46.3 75h15.3v15.2h33M69.2 110.5h25.4M94.6 115.6h-20.3v5.1h-5.1M94.6 113.1h-22.9v2.5h-2.5M94.6 100.4h-20.3v2.5h-2.6M221.5 113.1v5.1h2.6"/>
<circle cx="31.1" cy="90.2" r=".51"/>
</g>
<circle cx="221.5" cy="113.1" r=".51" fill="#008000"/>
<g fill="none" stroke="#008000" stroke-width=".21">
<path d="M241.9 44.5h-2.6v20.3h5.1v45.7M94.6 82.6h-5.1v-20.3h175.2v48.2h-33"/>
<circle cx="221.5" cy="113.1" r=".51"/>
</g>
<circle cx="244.4" cy="110.5" r=".51" fill="#008000"/>
<g fill="none" stroke="#008000" stroke-width=".21">
<path d="M155.5 97.8h25.4v22.9h45.7v22.9h-17.8M155.5 100.4h20.3v43.2h17.8M155.5 113.1h17.8v27.9h20.3M155.5 115.6h15.3v22.9h22.8M155.5 102.9h22.9v20.3h45.7v17.8h-15.3M137.7 148.6v2.6M147.9 151.2h-10.2v5h-7.6"/>
<circle cx="244.4" cy="110.5" r=".51"/>
</g>
<circle cx="137.8" cy="151.2" r=".51" fill="#008000"/>
<g fill="none" stroke="#008000" stroke-width=".21">
<path d="M130.1 153.7h7.6"/>
<circle cx="137.8" cy="151.2" r=".51"/>
</g>
<circle cx="137.8" cy="153.7" r=".51" fill="#008000"/>
<g fill="none" stroke="#008000" stroke-width=".21">
<path d="M155.5 153.7h5.1"/>
<circle cx="137.8" cy="153.7" r=".51"/>
</g>
<circle cx="155.5" cy="153.7" r=".51" fill="#008000"/>
<g fill="none" stroke="#008000" stroke-width=".21">
<path d="M81.9 105.5h12.7M94.6 102.9h-15.3v48.3h30.5M94.6 108h-10.2v48.2h25.4M109.8 153.7h-10.2v15.2h33.1v-10.1h-2.6M155.5 148.6v5.1"/>
<circle cx="155.5" cy="153.7" r=".51"/>
</g>
<circle cx="99.7" cy="161.3" r=".51" fill="#008000"/>
<g fill="none" stroke="#008000" stroke-width=".21">
<path d="M81.9 105.5v55.8h17.7M153 151.2h7.6"/>
<circle cx="99.7" cy="161.3" r=".51"/>
</g>
<g font-size="3.7" fill="#800000">
<text x="42.2" y="18.5">1</text>
<text x="84.3" y="18.5">2</text>
<text x="126.5" y="18.5">3</text>
<text x="168.6" y="18.5">4</text>
<text x="210.7" y="18.5">5</text>
<text x="252.8" y="18.5">6</text>
<text x="19.1" y="41.8">A</text>
<text x="275.6" y="41.8">A</text>
<text x="19.1" y="84.7">B</text>
<text x="275.6" y="84.7">B</text>
<text x="19" y="127.5">C</text>
<text x="275.5" y="127.5">C</text>
<text x="19" y="170.4">D</text>
<text x="275.5" y="170.4">D</text>
<text x="42.2" y="193.7">1</text>
<text x="84.3" y="193.7">2</text>
<text x="126.5" y="193.7">3</text>
<text x="168.6" y="193.7">4</text>
<text x="210.7" y="193.7">5</text>
<text x="252.8" y="193.7">6</text>
</g>
<g font-size="2.5" fill="#808080">
<text x="193.7" y="35.6">PESD5V0U5BV</text>
<text x="193.7" y="33.1">U3</text>
<text x="244.4" y="35.6">PESD5V0U5BV</text>
<text x="244.5" y="33.1">U4</text>
<text x="44.2" y="55.6">GP14(TXD0)/1.1C</text>
<text x="31.1" y="63.4">CN6</text>
<text x="43.9" y="60.6">GP15(RXD0)/1.2C</text>
<text x="95.9" y="62.3">PIO0_4(ADC11)</text>
<text x="95.9" y="64.8">PIO0_13(ADC10)</text>
<text x="31.1" y="66.1">NXP-SWD</text>
<text x="51.9" y="71.9" transform="rotate(-90 51.9 71.9)">3V3</text>
<text x="97.2" y="71.2">LPC845M301JHI33Y</text>
<text x="97.2" y="68.6">U5</text>
<text x="158.1" y="68.6">3V3</text>
<text x="161.9" y="77.5">PIO0_18(ADC8)</text>
<text x="161.9" y="75">PIO0_17(ADC9)</text>
<text x="161.9" y="82.6">PIO0_20(ADC6)</text>
<text x="161.9" y="80.1">PIO0_19(ADC7)</text>
<text x="161.9" y="87.7">PIO0_22(ADC4)</text>
<text x="161.9" y="85.1">PIO0_21(ADC5)</text>
<text x="50.5" y="93.6">GP2(SDA1)/1.1D</text>
<text x="161.9" y="92.8">PIO0_14(ADC2)</text>
<text x="161.9" y="90.2">PIO0_23(ADC3)</text>
<text x="224.1" y="94">CN7</text>
<text x="50.8" y="98.7">GP3(SCL1)/1.1D</text>
<text x="161.9" y="97.8">M1PWM</text>
<text x="161.9" y="100.4">M2PWM</text>
<text x="200.3" y="100.4">PIO0_14(ADC2)</text>
<text x="224.1" y="96.6">DF11-12DP-2DSA</text>
<text x="233" y="100.4">PIO0_23(ADC3)</text>
<text x="24.8" y="106.7">KMR221GLFS</text>
<text x="24.8" y="104.2">PB1</text>
<text x="42.1" y="103.8">GP10(SPI0_MOSI)/1.3C</text>
<text x="81.9" y="102.9">PIO0_27</text>
<text x="81.9" y="108">PIO0_25</text>
<text x="81.9" y="105.5">PIO0_26</text>
<text x="161.9" y="102.9">M1DIR</text>
<text x="167" y="108">100n/6V3 X5R</text>
<text x="167" y="104.2">C17</text>
<text x="200.3" y="102.9">PIO0_22(ADC4)</text>
<text x="200.3" y="105.5">PIO0_20(ADC6)</text>
<text x="200.3" y="108">PIO0_18(ADC8)</text>
<text x="233" y="102.9">PIO0_21(ADC5)</text>
<text x="233" y="105.5">PIO0_19(ADC7)</text>
<text x="233" y="108">PIO0_17(ADC9)</text>
<text x="39.6" y="111.4">GP11(SPI0_SCLK)/1.3C</text>
<text x="169.5" y="113.1">100n/6V3 X5R</text>
<text x="169.5" y="110.5">C18</text>
<text x="198.9" y="110.5">PIO0_13(ADC10)</text>
<text x="233" y="110.5">PIO0_4(ADC11)</text>
<text x="41" y="116.5">GP9(SPI0_MISO)/1.3C</text>
<text x="217.7" y="114.3" transform="rotate(-90 217.7 114.3)">5V</text>
<text x="233" y="119.4">100n/6V3 X5R</text>
<text x="240.6" y="116.9">C19</text>
<text x="42.7" y="121.6">GP8(SPI0_CE0)/1.2C</text>
<text x="173.3" y="125.7" transform="rotate(-90 173.3 125.7)">M2DIR</text>
<text x="170.8" y="128.3" transform="rotate(-90 170.8 128.3)">M_EN</text>
<text x="196.2" y="129.6">BF050-10-A-B-0400-0300-L-G</text>
<text x="196.2" y="127">CN8</text>
<text x="189.8" y="137.2" transform="rotate(-90 189.8 137.2)">5V</text>
<text x="214.4" y="137.8" transform="rotate(-90 214.4 137.8)">5V</text>
<text x="136.5" y="139.7">5V</text>
<text x="178.6" y="143.6">M2PWM</text>
<text x="180.5" y="141">M2DIR</text>
<text x="181.4" y="138.5">M_EN</text>
<text x="211.4" y="143.6">M1PWM</text>
<text x="211.4" y="141">M1DIR</text>
<text x="112.4" y="144.9">U6</text>
<text x="112.4" y="147.5">SN74LVC2G241</text>
<text x="140.3" y="148.6">220k</text>
<text x="140.3" y="146.1">R8</text>
<text x="147.9" y="148.6">10</text>
<text x="148" y="146.1">R9</text>
<text x="153" y="144.8">VDD</text>
<text x="160.7" y="148.6">S3B-EH</text>
<text x="160.7" y="146.1">CN9</text>
<text x="88.3" y="151.2">PIO0_27</text>
<text x="88.3" y="156.2">PIO0_25</text>
<text x="88.3" y="161.3">PIO0_26</text>
<text x="103.5" y="161.3" transform="rotate(-90 103.5 161.3)">3V3</text>
<text x="109.8" y="167.7">100n/6V3 X5R</text>
<text x="109.9" y="165.1">C21</text>
<text x="151.7" y="165.1">100n/6V3 X5R</text>
<text x="151.8" y="162.6">C20</text>
</g>
<g font-size="2.5" fill="#008080">
<text x="254.6" y="119.4">&lt;GPIO(MCU)&gt;</text>
<text x="229.2" y="137.2">&lt;to Power circuit&gt;</text>
<text x="99.6" y="139.7">&lt;DXL I/F (Single end)&gt;</text>
</g>
<g font-size="2.1" fill="#808080">
<text x="192.1" y="41.6">2</text>
<text x="192.1" y="39.1">1</text>
<text x="196" y="40.2">K1</text>
<text x="203.9" y="40.2">K5</text>
<text x="209.2" y="39.1">6</text>
<text x="209.2" y="41.6">5</text>
<text x="242.9" y="41.6">2</text>
<text x="242.9" y="39.1">1</text>
<text x="246.8" y="40.2">K1</text>
<text x="254.7" y="40.2">K5</text>
<text x="260" y="41.6">5</text>
<text x="260" y="39.1">6</text>
<text x="192.1" y="44.2">3</text>
<text x="196" y="42.7">CC</text>
<text x="196" y="45.3">K2</text>
<text x="203.9" y="45.3">K3</text>
<text x="203.9" y="42.7">K4</text>
<text x="209.2" y="44.2">4</text>
<text x="242.9" y="44.2">3</text>
<text x="246.8" y="42.7">CC</text>
<text x="246.8" y="45.3">K2</text>
<text x="254.7" y="42.7">K4</text>
<text x="254.7" y="45.3">K3</text>
<text x="260" y="44.2">4</text>
<text x="36.8" y="70.7">VTG</text>
<text x="44.2" y="69.6">1</text>
<text x="33.7" y="75.7">SWDIO</text>
<text x="36.5" y="73.2">GND</text>
<text x="44.2" y="77.2">4</text>
<text x="44.2" y="72.1">2</text>
<text x="44.2" y="74.6">3</text>
<text x="95.6" y="74.6">1</text>
<text x="95.6" y="77.2">2</text>
<text x="99.5" y="75.7">PIO0_13/ADC_10</text>
<text x="123.4" y="75.7">PIO0_17/ADC_9/DAOUT_0</text>
<text x="153.3" y="77.2">31</text>
<text x="153.3" y="74.6">32</text>
<text x="33.4" y="78.3">SWCLK</text>
<text x="37" y="80.8">RST</text>
<text x="44.2" y="79.7">5</text>
<text x="95.6" y="79.7">3</text>
<text x="95.6" y="82.3">4</text>
<text x="99.5" y="83.4">PIO0_4/ADC_11/TRST/WAKEUP</text>
<text x="99.5" y="80.8">PIO0_5/RESET</text>
<text x="99.5" y="78.3">PIO0_12</text>
<text x="134.3" y="83.4">PIO0_20/ADC_6</text>
<text x="134.3" y="80.8">PIO0_19/ADC_7</text>
<text x="134.3" y="78.3">PIO0_18/ADC_8</text>
<text x="153.3" y="82.3">29</text>
<text x="153.3" y="79.7">30</text>
<text x="95.6" y="87.3">6</text>
<text x="95.6" y="84.8">5</text>
<text x="95.6" y="89.9">7</text>
<text x="99.5" y="88.4">SWCLK/PIO0_3/TCK</text>
<text x="99.5" y="85.9">PIO0_28/WKTCLKIN</text>
<text x="134.3" y="88.4">PIO0_22/ADC_4</text>
<text x="134.3" y="85.9">PIO0_21/ADC_5</text>
<text x="153.3" y="87.3">27</text>
<text x="153.3" y="84.8">28</text>
<text x="153.3" y="89.9">26</text>
<text x="27" y="92.4">2</text>
<text x="34" y="92.4">4</text>
<text x="95.6" y="92.4">8</text>
<text x="99.5" y="91">SWDIO/PIO0_2/TMS</text>
<text x="99.5" y="93.5">PIO0_11/I2C0_SDA</text>
<text x="124.2" y="91">PIO0_23/ADC_3/ACMP_I4</text>
<text x="124.2" y="93.5">PIO0_14/ACMP_I3/ADC_2</text>
<text x="153.3" y="92.4">25</text>
<text x="27" y="97.5">1</text>
<text x="34" y="97.5">3</text>
<text x="94.4" y="100">10</text>
<text x="95.6" y="97.5">9</text>
<text x="99.5" y="98.6">PIO0_10/I2C0_SCL</text>
<text x="99.5" y="101.1">PIO0_16</text>
<text x="122.4" y="101.1">PIO0_6/ADC_1/ACMPVREF</text>
<text x="127.7" y="98.6">PIO0_0/ACMP_I1/TDO</text>
<text x="153.3" y="97.5">24</text>
<text x="153.3" y="100">23</text>
<text x="222.6" y="100">1</text>
<text x="229.5" y="100">2</text>
<text x="94.4" y="105.1">12</text>
<text x="94.4" y="107.6">13</text>
<text x="94.5" y="102.6">11</text>
<text x="99.5" y="106.2">PIO0_26</text>
<text x="99.5" y="103.7">PIO0_27</text>
<text x="135.5" y="103.7">PIO0_7/ADC_0</text>
<text x="143.2" y="106.2">VREFP</text>
<text x="153.3" y="102.6">22</text>
<text x="153.3" y="105.1">21</text>
<text x="153.3" y="107.6">20</text>
<text x="222.6" y="102.6">3</text>
<text x="222.6" y="105.1">5</text>
<text x="222.6" y="107.6">7</text>
<text x="229.5" y="102.6">4</text>
<text x="229.5" y="105.1">6</text>
<text x="229.5" y="107.6">8</text>
<text x="94.4" y="110.2">14</text>
<text x="94.4" y="112.7">15</text>
<text x="99.5" y="108.8">PIO0_25</text>
<text x="99.5" y="111.3">PIO0_24</text>
<text x="99.5" y="113.8">PIO0_15</text>
<text x="134.8" y="113.8">PIO0_8/XTALIN</text>
<text x="143" y="108.8">VREFN</text>
<text x="145.9" y="111.3">VDD</text>
<text x="153.3" y="112.7">18</text>
<text x="153.3" y="110.2">19</text>
<text x="221.5" y="112.7">11</text>
<text x="222.6" y="110.2">9</text>
<text x="229.5" y="112.7">12</text>
<text x="229.5" y="110.2">10</text>
<text x="94.4" y="115.3">16</text>
<text x="99.5" y="116.4">PIO0_1/ACMP_I2/CLKIN/TDI</text>
<text x="132.4" y="116.4">PIO0_9/XTALOUT</text>
<text x="145.7" y="118.9">GND</text>
<text x="153.3" y="115.3">17</text>
<text x="153.3" y="117.8">33</text>
<text x="194.6" y="133">1</text>
<text x="194.6" y="135.6">3</text>
<text x="206.7" y="133">2</text>
<text x="206.7" y="135.6">4</text>
<text x="194.6" y="138.1">5</text>
<text x="194.6" y="140.7">7</text>
<text x="194.6" y="143.2">9</text>
<text x="206.7" y="138.1">6</text>
<text x="206.7" y="140.7">8</text>
<text x="206.7" y="143.2">10</text>
<text x="110.8" y="153.4">7</text>
<text x="110.8" y="150.8">5</text>
<text x="110.8" y="155.9">6</text>
<text x="127.9" y="155.9">2</text>
<text x="127.9" y="153.4">3</text>
<text x="127.9" y="150.8">4</text>
<text x="161.6" y="155.9">1</text>
<text x="161.6" y="153.4">2</text>
<text x="161.6" y="150.8">3</text>
<text x="110.8" y="158.4">8</text>
<text x="127.9" y="158.4">1</text>
</g>
</svg>
